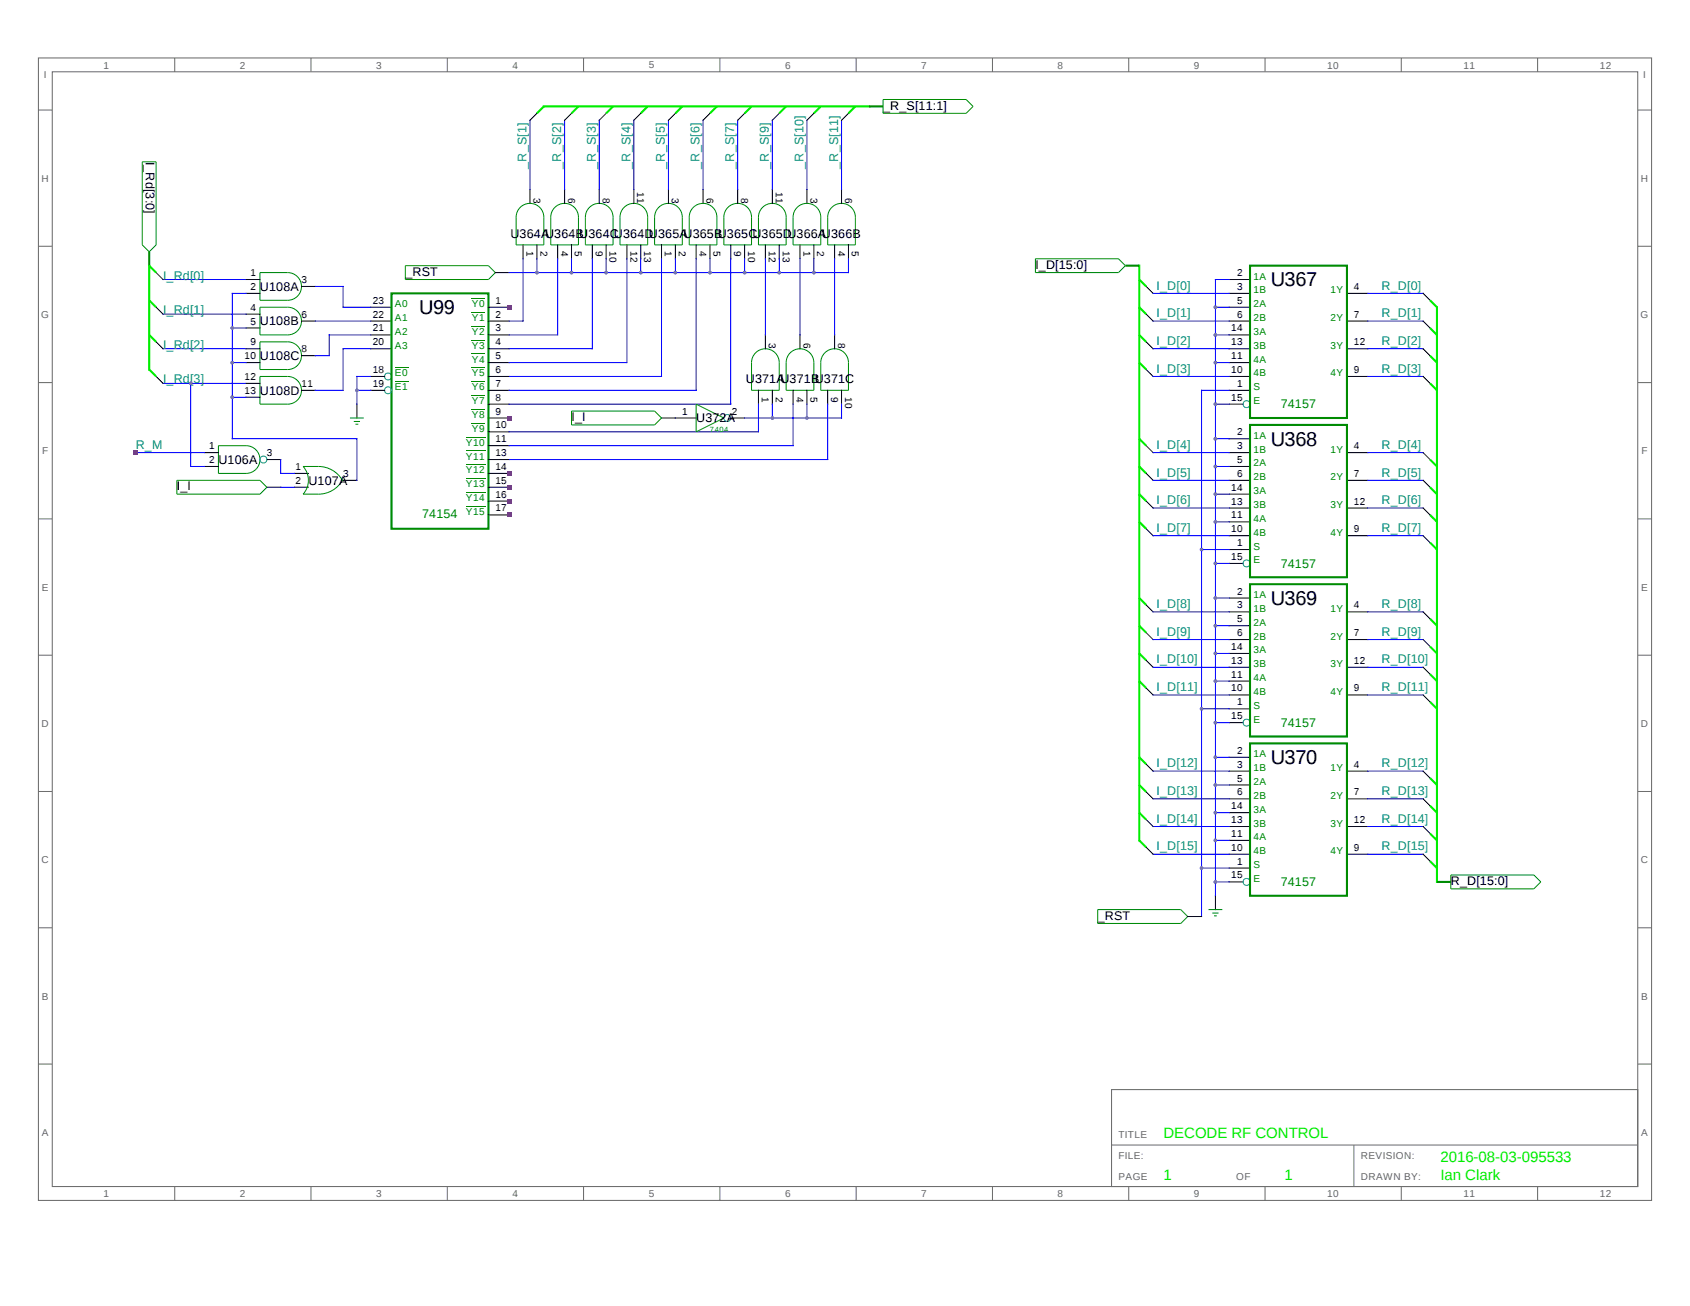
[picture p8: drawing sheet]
<svg xmlns="http://www.w3.org/2000/svg" width="279mm" height="216mm" viewBox="0 0 279 216" stroke-linecap="round" stroke-linejoin="round" font-family="sans-serif">
<g fill="none" stroke="#666" stroke-width=".17">
<path d="M6.3 9.6h266.7v188.8h-266.7zM6.3 18.2h2.3M8.6 11.9h262.2v184.3h-262.2zM28.9 9.6v2.3M51.4 9.6v2.3M74 9.6v2.3M96.5 9.6v2.3M119 9.6v2.3M141.5 9.6v2.3M164.1 9.6v2.3M186.6 9.6v2.3M209.1 9.6v2.3"/>
<path d="M231.7 9.6v2.3M254.2 9.6v2.3M270.8 18.2h2.2M6.3 40.7h2.3M270.8 40.7h2.2M6.3 63.3h2.3M270.8 63.3h2.2M6.3 85.8h2.3M270.8 85.8h2.2M6.3 108.3h2.3M270.8 108.3h2.2M6.3 130.8h2.3"/>
<path d="M270.8 130.8h2.2M6.3 153.4h2.3M270.8 153.4h2.2M6.3 175.9h2.3M270.8 175.9h2.2M28.9 196.2v2.2M51.4 196.2v2.2M74 196.2v2.2M96.5 196.2v2.2M119 196.2v2.2M141.5 196.2v2.2M164.1 196.2v2.2"/>
<path d="M183.8 180.1h87v16.1h-87zM183.8 189.3h87M186.6 196.2v2.2M209.1 196.2v2.2M223.8 189.3v6.9M231.7 196.2v2.2M254.2 196.2v2.2"/>
</g>
<g fill="none" stroke="#000" stroke-width=".17">
<path d="M88.8 18.7l-1.2 1.2M94.5 18.7l-1.2 1.2M100.2 18.7l-1.1 1.2M105.9 18.7l-1.1 1.2M111.7 18.7l-1.2 1.2M117.4 18.7l-1.2 1.2M123.1 18.7l-1.1 1.2M128.8 18.7l-1.1 1.2M134.5 18.7l-1.1 1.2M140.3 18.7l-1.2 1.2M87.6 31.3v2.3M93.3 31.3v2.3"/>
<path d="M99.1 31.3v2.3M104.8 31.3v2.3M110.5 31.3v2.3M116.2 31.3v2.3M122 31.3v2.3M127.7 31.3v2.3M133.4 31.3v2.3M139.1 31.3v2.3M25.8 56.5l1.2 1.2M25.8 50.8l1.2 1.1M25.8 45.1l1.2 1.1M40.7 57.7h2.3"/>
<path d="M40.7 59.9h2.3M40.7 46.2h2.3M40.7 48.5h2.3M40.7 51.9h2.3M40.7 54.2h2.3M49.8 53.1h2.3M49.8 47.4h2.3M49.8 58.8h2.3M61.3 50.8h3.4M61.3 57.7h3.4M61.3 55.4h3.4M61.3 53.1h3.4"/>
<path d="M80.8 50.8h3.4M80.8 57.7h3.4M80.8 55.4h3.4M80.8 53.1h3.4M80.8 59.9h3.4M81.9 45.1h2.3M86.5 40.5v2.3M88.8 40.5v2.3M92.2 40.5v2.3M94.5 40.5v2.3M97.9 40.5v2.3M100.2 40.5v2.3"/>
<path d="M103.6 40.5v2.3M105.9 40.5v2.3M109.4 40.5v2.3M111.7 40.5v2.3M115.1 40.5v2.3M117.4 40.5v2.3M120.8 40.5v2.3M123.1 40.5v2.3M126.5 40.5v2.3M126.5 55.4v2.3M128.8 40.5v2.3M132.3 40.5v2.3"/>
<path d="M132.3 55.4v2.3M134.5 40.5v2.3M138 40.5v2.3M138 55.4v2.3M140.3 40.5v2.3M189.5 56.5l1.1 1.2M189.5 51.9l1.1 1.2M189.5 47.4l1.1 1.1M203.2 50.8h3.5M203.2 57.7h3.5M203.2 55.4h3.5M203.2 53.1h3.5"/>
<path d="M203.2 59.9h3.5M203.2 46.2h3.5M203.2 48.5h3.5M222.7 57.7h3.4M222.7 53.1h3.4M222.7 48.5h3.4M235.3 48.5l1.1 1.1M235.3 53.1l1.1 1.1M235.3 57.7l1.1 1.1M25.8 62.2l1.2 1.2M33.8 74.8h2.3M33.8 77.1h2.3"/>
<path d="M40.7 63.4h2.3M40.7 65.7h2.3M44.1 76h2.3M48.7 78.3h2.3M49.8 64.5h2.3M56.6 79.4h2.4M59 66.8v2.3M61.3 62.2h2.3M61.3 64.5h2.3M80.8 69.1h3.4M80.8 62.2h3.4M80.8 64.5h3.4"/>
<path d="M80.8 71.4h3.4M80.8 73.7h3.4M80.8 76h3.4M80.8 78.3h3.4M80.8 66.8h3.4M109.4 69.1h5.7M120.8 69.1h2.3M125.4 64.5v2.3M127.7 64.5v2.3M131.1 64.5v2.3M133.4 64.5v2.3M136.8 64.5v2.3"/>
<path d="M139.1 64.5v2.3M189.5 78.3l1.1 1.1M189.5 73.7l1.1 1.1M189.5 61.1l1.1 1.1M203.2 62.2h3.5M203.2 64.5h3.5M203.2 66.8h2.3M203.2 74.8h3.5M203.2 77.1h3.5M203.2 79.4h3.5M203.2 72.5h3.5M222.7 62.2h3.4"/>
<path d="M222.7 74.8h3.4M222.7 79.4h3.4M235.3 62.2l1.1 1.2M235.3 74.8l1.1 1.2M235.3 79.4l1.1 1.1M44.1 80.5h2.3M48.7 80.5h2.3M80.8 80.5h3.4M80.8 82.8h3.4M80.8 85.1h3.4M189.5 87.4l1.1 1.2M189.5 82.8l1.1 1.2"/>
<path d="M203.2 81.7h3.5M203.2 84h3.5M203.2 86.3h3.5M203.2 88.6h3.5M203.2 90.8h3.5M203.2 93.1h2.3M203.2 98.9h3.5M222.7 84h3.4M222.7 88.6h3.4M235.3 84l1.1 1.1M235.3 88.6l1.1 1.1M189.5 113.7l1.1 1.2"/>
<path d="M189.5 109.2l1.1 1.1M189.5 104.6l1.1 1.1M189.5 100l1.1 1.2M203.2 101.2h3.5M203.2 103.4h3.5M203.2 105.7h3.5M203.2 108h3.5M203.2 110.3h3.5M203.2 112.6h3.5M203.2 114.9h3.5M203.2 117.2h3.5M203.2 119.5h2.3"/>
<path d="M222.7 101.2h3.4M222.7 105.7h3.4M222.7 110.3h3.4M222.7 114.9h3.4M235.3 101.2l1.1 1.1M235.3 105.7l1.1 1.2M235.3 110.3l1.1 1.2M235.3 114.9l1.1 1.1M189.5 135.5l1.1 1.1M189.5 130.9l1.1 1.2M189.5 126.3l1.1 1.2M203.2 125.2h3.5"/>
<path d="M203.2 127.5h3.5M203.2 129.8h3.5M203.2 132.1h3.5M203.2 134.3h3.5M203.2 136.6h3.5M203.2 138.9h3.5M222.7 127.5h3.4M222.7 132.1h3.4M222.7 136.6h3.4M235.3 127.5l1.1 1.1M235.3 132.1l1.1 1.1M235.3 136.6l1.1 1.2"/>
<path d="M189.5 140.1l1.1 1.1M196.4 151.5h2.2M200.9 148.1v2.3M203.2 141.2h3.5M203.2 143.5h3.5M203.2 145.8h2.3M222.7 141.2h3.4M235.3 141.2l1.1 1.2"/>
</g>
<g fill="none" stroke="#008b00" stroke-width=".17">
<path d="M146 16.4h13.7l1.2 1.2-1.2 1.1h-13.7zM23.5 26.8h2.3v13.7l-1.1 1.1-1.2-1.1zM86 34.3a2.29 2.29 0 0 1 2.5-.5 2.29 2.29 0 0 1 1.4 2.1v4.6h-4.6v-4.6l.1-.6zM91.7 34.3a2.29 2.29 0 0 1 2.5-.5 2.29 2.29 0 0 1 1.4 2.1v4.6h-4.5v-4.6v-.6zM97.4 34.3a2.29 2.29 0 0 1 2.5-.5 2.29 2.29 0 0 1 1.5 2.1v4.6h-4.6v-4.6l.1-.6zM103.2 34.3a2.29 2.29 0 0 1 2.5-.5 2.29 2.29 0 0 1 1.4 2.1v4.6h-4.6v-4.6l.1-.6zM108.9 34.3a2.29 2.29 0 0 1 2.5-.5 2.29 2.29 0 0 1 1.4 2.1v4.6h-4.6v-4.6l.1-.6zM114.6 34.3a2.29 2.29 0 0 1 2.5-.5 2.29 2.29 0 0 1 1.4 2.1v4.6h-4.6v-4.6l.1-.6zM120.3 34.3a2.29 2.29 0 0 1 2.5-.5 2.29 2.29 0 0 1 1.4 2.1v4.6h-4.5v-4.6l.1-.6zM126.1 34.3a2.29 2.29 0 0 1 2.5-.5 2.29 2.29 0 0 1 1.4 2.1v4.6h-4.6v-4.6l.1-.6zM131.8 34.3a2.29 2.29 0 0 1 2.5-.5 2.29 2.29 0 0 1 1.4 2.1v4.6h-4.6v-4.6l.1-.6zM137.5 34.3a2.29 2.29 0 0 1 2.5-.5 2.29 2.29 0 0 1 1.4 2.1v4.6h-4.6v-4.6l.1-.6z"/>
<path d="M43 45.1h4.6a2.29 2.29 0 0 1 2.2 2.3 2.29 2.29 0 0 1-2.2 2.2h-4.6zM43 50.8h4.6a2.29 2.29 0 0 1 2.2 2.3 2.29 2.29 0 0 1-2.2 2.3h-4.6zM43 56.5h4.6a2.29 2.29 0 0 1 2.2 2.3 2.29 2.29 0 0 1-2.2 2.3h-4.6zM67 43.9h13.8l1.1 1.2-1.1 1.1h-13.8zM78 49.4h2.2M78 51.7h2.2M78 53.9h2.2M78 56.2h2.2M78 58.5h2.2M124.9 58.3a2.29 2.29 0 0 1 2.5-.5 2.29 2.29 0 0 1 1.4 2.1v4.6h-4.6v-4.6l.1-.6zM130.6 58.3a2.29 2.29 0 0 1 2.5-.5 2.29 2.29 0 0 1 1.4 2.1v4.6h-4.5v-4.6l.1-.6zM136.4 58.3a2.29 2.29 0 0 1 2.5-.5 2.29 2.29 0 0 1 1.4 2.1v4.6h-4.6v-4.6l.1-.6z"/>
<path d="M171.2 42.8h13.7l1.2 1.1-1.2 1.2h-13.7zM29.2 79.4h13.8l1.1 1.1-1.1 1.2h-13.8zM36.1 73.7h4.6a2.29 2.29 0 0 1 2.3 2.3 2.29 2.29 0 0 1-2.3 2.3h-4.6zM43 62.2h4.6a2.29 2.29 0 0 1 2.2 2.3 2.29 2.29 0 0 1-2.2 2.3h-4.6zM50.1 77.1a7.4 7.4 0 0 1 5.1 .8l1 .9 .4 .6a4.6 4.6 0 0 1-3.9 2.3h-2.6a3.4 3.4 0 0 0 0-4.6zM57.9 69.1h2.2M58.5 69.7h1M58.8 70.1h.4M65.3 60.8h2.2M65.3 63.1h2.2M77 72.3h3.2M77 74.5h3.2"/>
<path d="M77 76.8h3.2M77 79.1h3.2M78 67.7h2.2M78 60.8h2.2M78 63.1h2.2M78 70h2.2M78 65.4h2.2M94.5 68h13.7l1.2 1.1-1.2 1.1h-13.7zM115.1 66.8l4.6 2.3-4.6 2.3zM77 81.4h3.2M77 83.7h3.2M181.5 150.4h13.7l1.2 1.1-1.2 1.2h-13.7z"/>
<path d="M199.8 150.4h2.3M200.4 150.9h1.1M200.7 151.4h.5M239.9 144.6h13.7l1.1 1.2-1.1 1.1h-13.7z"/>
</g>
<g fill="none" stroke="#008b8b" stroke-width=".17">
<circle cx="43.5" cy="76" r=".58"/>
<circle cx="64.1" cy="62.2" r=".58"/>
<circle cx="64.1" cy="64.5" r=".58"/>
<circle cx="120.2" cy="69.1" r=".58"/>
<circle cx="206.1" cy="66.8" r=".58"/>
<circle cx="206.1" cy="93.1" r=".58"/>
<circle cx="206.1" cy="119.5" r=".58"/>
<circle cx="206.1" cy="145.8" r=".58"/>
</g>
<path d="M143.7 17.6h2.3M24.7 41.6v2.3M64.7 48.5h16.1v38.9h-16.1zM186.1 43.9h2.2M206.7 43.9h16v25.2h-16zM206.7 70.2h16v25.2h-16zM206.7 96.6h16v25.2h-16zM206.7 122.9h16v25.2h-16zM237.6 145.8h2.3" fill="none" stroke="#008b00" stroke-width=".34"/>
<g fill="none" stroke="#00f" stroke-width=".17">
<path d="M87.6 19.9v11.4M93.3 19.9v11.4M99.1 19.9v11.4M104.8 19.9v11.4M110.5 19.9v11.4M116.2 19.9v11.4M122 19.9v11.4M127.7 19.9v11.4M133.4 19.9v11.4M139.1 19.9v11.4M27 57.7h13.7M27 51.9h13.7"/>
<path d="M27 46.2h13.7M38.4 54.2h2.3M38.4 59.9h2.3M40.7 48.5h-2.3v24h20.6v6.9M52.1 47.4h4.6v3.4h4.6M52.1 53.1h9.2M61.3 57.7h-4.6v6.8h-4.6M61.3 55.4h-6.9v3.4h-2.3M86.5 42.8v10.3h-2.3M88.8 42.8v2.3M92.2 42.8v12.6h-8M94.5 42.8v2.3"/>
<path d="M97.9 42.8v14.9h-13.7M100.2 42.8v2.3M103.6 42.8v17.1h-19.4M105.9 42.8v2.3M109.4 42.8v19.4h-25.2M111.7 42.8v2.3M115.1 42.8v21.7h-30.9M117.4 42.8v2.3M120.8 42.8v24h-36.6M123.1 42.8v2.3M126.5 42.8v12.6M128.8 42.8v2.3"/>
<path d="M132.3 42.8v12.6M134.5 42.8v2.3M138 42.8v12.6M140.3 42.8v2.3h-56.1M190.6 57.7h12.6M190.6 53.1h12.6M190.6 48.5h12.6M200.9 55.4h2.3M200.9 50.8h2.3M200.9 59.9h2.3M203.2 46.2h-2.3v101.9M226.1 57.7h9.2"/>
<path d="M226.1 53.1h9.2M226.1 48.5h9.2M22.4 74.8h11.4M27 63.4h13.7M31.5 63.4v13.7h2.3M38.4 65.7h2.3M46.4 76v2.3h2.3M59 64.5h2.3M61.3 62.2h-2.3v4.6M125.4 66.8v4.6h-41.2M127.7 66.8v2.3M131.1 66.8v6.9h-46.9"/>
<path d="M133.4 66.8v2.3M136.8 66.8v9.2h-52.6M139.1 66.8v2.3h-16M190.6 62.2h12.6M190.6 74.8h12.6M190.6 79.4h12.6M200.9 72.5h2.3M200.9 77.1h2.3M200.9 66.8h2.3M203.2 64.5h-4.6v87M226.1 62.2h9.2M226.1 74.8h9.2"/>
<path d="M226.1 79.4h9.2M46.4 80.5h2.3M190.6 88.6h12.6M190.6 84h12.6M198.6 90.8h4.6M200.9 98.9h2.3M200.9 93.1h2.3M200.9 86.3h2.3M200.9 81.7h2.3M226.1 88.6h9.2M226.1 84h9.2M190.6 114.9h12.6"/>
<path d="M190.6 110.3h12.6M190.6 105.7h12.6M190.6 101.2h12.6M198.6 117.2h4.6M200.9 119.5h2.3M200.9 112.6h2.3M200.9 108h2.3M200.9 103.4h2.3M226.1 114.9h9.2M226.1 110.3h9.2M226.1 105.7h9.2M226.1 101.2h9.2"/>
<path d="M190.6 136.6h12.6M190.6 132.1h12.6M190.6 127.5h12.6M200.9 138.9h2.3M200.9 134.3h2.3M200.9 129.8h2.3M200.9 125.2h2.3M226.1 136.6h9.2M226.1 132.1h9.2M226.1 127.5h9.2M190.6 141.2h12.6M198.6 143.5h4.6"/>
<path d="M200.9 145.8h2.3M226.1 141.2h9.2"/>
</g>
<g fill="none" stroke="#0e0" stroke-width=".34">
<path d="M95.6 17.6l-1.1 1.1M101.4 17.6l-1.2 1.1M107.1 17.6l-1.2 1.1M112.8 17.6l-1.1 1.1M118.5 17.6l-1.1 1.1M124.2 17.6l-1.1 1.1M130 17.6l-1.2 1.1M135.7 17.6l-1.2 1.1M141.4 17.6l-1.1 1.1M143.7 17.6h-53.8l-1.1 1.1M24.7 55.4l1.1 1.1M24.7 49.6l1.1 1.2"/>
<path d="M25.8 45.1l-1.1-1.2v17.2l1.1 1.1M188.3 43.9v95l1.2 1.2M188.3 59.9l1.2 1.2M188.3 55.4l1.2 1.1M188.3 50.8l1.2 1.1M188.3 46.2l1.2 1.2M236.4 49.6l1.2 1.2v95M236.4 54.2l1.2 1.2M236.4 58.8l1.2 1.1M188.3 77.1l1.2 1.2M188.3 72.5l1.2 1.2M236.4 63.4l1.2 1.1"/>
<path d="M236.4 76l1.2 1.1M188.3 98.9l1.2 1.1M188.3 86.3l1.2 1.1M188.3 81.7l1.2 1.1M236.4 80.5l1.2 1.2M236.4 85.1l1.2 1.2M236.4 89.7l1.2 1.1M188.3 112.6l1.2 1.1M188.3 108l1.2 1.2M188.3 103.4l1.2 1.2M236.4 102.3l1.2 1.1M236.4 106.9l1.2 1.1"/>
<path d="M236.4 111.5l1.2 1.1M236.4 116l1.2 1.2M188.3 134.3l1.2 1.2M188.3 129.8l1.2 1.1M188.3 125.2l1.2 1.1M236.4 128.6l1.2 1.2M236.4 133.2l1.2 1.1M236.4 137.8l1.2 1.1M236.4 142.4l1.2 1.1"/>
</g>
<g fill="#f00">
<path d="M83.8 68.8h.7v.6h-.7z"/>
<path d="M83.8 77.9h.7v.7h-.7z"/>
<path d="M83.8 80.2h.7v.7h-.7z"/>
<path d="M83.8 82.5h.7v.7h-.7z"/>
<path d="M83.8 84.8h.7v.7h-.7z"/>
<path d="M83.8 50.4h.7v.7h-.7z"/>
</g>
<g fill="#a020f0">
<path d="M58.8 64.3h.4l.1 .2-.1 .2h-.4l-.1-.2z"/>
<path d="M31.3 63.2h.4l.1 .2-.1 .2h-.4l-.1-.2z"/>
<path d="M38.2 54h.4l.1 .2-.1 .2h-.4l-.1-.2z"/>
<path d="M38.2 59.7h.4l.1 .2-.1 .3h-.4l-.1-.3z"/>
<path d="M38.2 65.5h.4l.1 .2-.1 .2h-.4l-.1-.2z"/>
</g>
<path d="M22 74.5h.7v.7h-.7z" fill="#f00"/>
<g fill="#a020f0">
<path d="M88.6 44.8h.4l.1 .3-.1 .2h-.4l-.1-.2z"/>
<path d="M94.3 44.8h.4l.1 .3-.1 .2h-.4l-.1-.2z"/>
<path d="M100 44.8h.4l.1 .3-.1 .2h-.4l-.1-.2z"/>
<path d="M105.7 44.8h.4l.1 .3-.1 .2h-.4l-.1-.2z"/>
<path d="M111.5 44.8h.4v.3v.2h-.4l-.1-.2z"/>
<path d="M117.2 44.8h.4l.1 .3-.1 .2h-.4l-.1-.2z"/>
<path d="M122.9 44.8h.4l.1 .3-.1 .2h-.4l-.1-.2z"/>
<path d="M128.6 44.8h.4l.1 .3-.1 .2h-.4l-.1-.2z"/>
<path d="M134.4 44.8h.3l.1 .3-.1 .2h-.3l-.1-.2z"/>
<path d="M200.7 145.6h.4l.1 .2-.1 .2h-.4v-.2z"/>
<path d="M200.7 138.7h.4l.1 .2-.1 .2h-.4v-.2z"/>
<path d="M200.7 134.1h.4l.1 .2-.1 .3h-.4v-.3z"/>
<path d="M200.7 129.6h.4l.1 .2-.1 .2h-.4v-.2z"/>
<path d="M200.7 125h.4l.1 .2-.1 .2h-.4v-.2z"/>
<path d="M200.7 119.3h.4l.1 .2-.1 .2h-.4v-.2z"/>
<path d="M200.7 112.4h.4l.1 .2-.1 .2h-.4v-.2z"/>
<path d="M200.7 107.8h.4l.1 .2-.1 .2h-.4v-.2z"/>
<path d="M200.7 103.2h.4l.1 .2-.1 .3h-.4v-.3z"/>
<path d="M200.7 98.6h.4l.1 .3-.1 .2h-.4v-.2z"/>
<path d="M200.7 92.9h.4l.1 .2-.1 .3h-.4v-.3z"/>
<path d="M200.7 86.1h.4l.1 .2-.1 .2h-.4v-.2z"/>
<path d="M200.7 81.5h.4l.1 .2-.1 .2h-.4v-.2z"/>
<path d="M200.7 76.9h.4l.1 .2-.1 .2h-.4v-.2z"/>
<path d="M200.7 72.3h.4l.1 .2-.1 .3h-.4v-.3z"/>
<path d="M200.7 66.6h.4l.1 .2-.1 .2h-.4v-.2z"/>
<path d="M200.7 59.7h.4l.1 .2-.1 .3h-.4v-.3z"/>
<path d="M200.7 55.2h.4l.1 .2-.1 .2h-.4v-.2z"/>
<path d="M200.7 50.6h.4l.1 .2-.1 .2h-.4v-.2z"/>
<path d="M198.5 90.6h.3l.1 .2-.1 .3h-.3l-.1-.3z"/>
<path d="M198.5 117h.3l.1 .2-.1 .2h-.3l-.1-.2z"/>
<path d="M198.5 143.3h.3l.1 .2-.1 .2h-.3l-.1-.2z"/>
<path d="M127.5 68.9h.4l.1 .2-.1 .2h-.4l-.1-.2z"/>
<path d="M133.2 68.9h.4l.1 .2-.1 .2h-.4l-.1-.2z"/>
</g>
<g font-size="3.3">
<text x="210.1" y="47.4">U367</text>
<text x="69.3" y="51.9">U99</text>
<text x="210.1" y="73.7">U368</text>
<text x="210.1" y="100">U369</text>
<text x="210.1" y="126.3">U370</text>
</g>
<g font-size="2.5" fill="#0e0">
<text x="192.4" y="188.1">DECODE RF CONTROL</text>
<text x="192.4" y="195">1</text>
<text x="212.4" y="195">1</text>
<text x="238.1" y="192.2">2016-08-03-095533</text>
<text x="238.1" y="195">Ian Clark</text>
</g>
<g font-size="2.1">
<text x="146" y="18.1">_R_S[11:1]</text>
<text x="24.1" y="26.8" transform="rotate(90 24.1 26.8)">I_Rd[3:0]</text>
<text x="84.4" y="39.3">U364AU364BU364CU364DU365AU365BU365CU365DU366AU366B</text>
<text x="67" y="45.6">_RST</text>
<text x="171.2" y="44.5">I_D[15:0]</text>
<text x="43" y="48.1">U108A</text>
<text x="43" y="53.8">U108B</text>
<text x="43" y="59.5">U108C</text>
<text x="43" y="65.3">U108D</text>
<text x="123.3" y="63.4">U371AU371BU371C</text>
<text x="94.5" y="69.6">I_I</text>
<text x="115.1" y="69.8">U372A</text>
<text x="36.1" y="76.7">U106A</text>
<text x="29.2" y="81.1">I_I</text>
<text x="51" y="80.1">U107A</text>
<text x="239.9" y="146.3">R_D[15:0]</text>
<text x="181.5" y="152">_RST</text>
</g>
<g font-size="2.1" fill="#008b8b">
<text x="87" y="27.9" transform="rotate(-90 87 27.9)">_R_S[1]</text>
<text x="92.8" y="27.9" transform="rotate(-90 92.8 27.9)">_R_S[2]</text>
<text x="98.5" y="27.9" transform="rotate(-90 98.5 27.9)">_R_S[3]</text>
<text x="104.2" y="27.9" transform="rotate(-90 104.2 27.9)">_R_S[4]</text>
<text x="109.9" y="27.9" transform="rotate(-90 109.9 27.9)">_R_S[5]</text>
<text x="115.7" y="27.9" transform="rotate(-90 115.7 27.9)">_R_S[6]</text>
<text x="121.4" y="27.9" transform="rotate(-90 121.4 27.9)">_R_S[7]</text>
<text x="127.1" y="27.9" transform="rotate(-90 127.1 27.9)">_R_S[9]</text>
<text x="132.8" y="27.9" transform="rotate(-90 132.8 27.9)">_R_S[10]</text>
<text x="138.6" y="27.9" transform="rotate(-90 138.6 27.9)">_R_S[11]</text>
<text x="27" y="46.2">I_Rd[0]</text>
<text x="191.2" y="47.9">I_D[0]</text>
<text x="228.4" y="47.9">R_D[0]</text>
<text x="27" y="51.9">I_Rd[1]</text>
<text x="191.2" y="52.4">I_D[1]</text>
<text x="228.4" y="52.4">R_D[1]</text>
<text x="27" y="57.7">I_Rd[2]</text>
<text x="191.2" y="57">I_D[2]</text>
<text x="228.4" y="57">R_D[2]</text>
<text x="27" y="63.4">I_Rd[3]</text>
<text x="191.2" y="61.6">I_D[3]</text>
<text x="228.4" y="61.6">R_D[3]</text>
<text x="22.4" y="74.2">R_M</text>
<text x="191.2" y="74.2">I_D[4]</text>
<text x="228.4" y="74.2">R_D[4]</text>
<text x="191.2" y="83.4">I_D[6]</text>
<text x="191.2" y="78.8">I_D[5]</text>
<text x="228.4" y="78.8">R_D[5]</text>
<text x="228.4" y="83.4">R_D[6]</text>
<text x="191.2" y="87.9">I_D[7]</text>
<text x="228.4" y="87.9">R_D[7]</text>
<text x="191.2" y="100.5">I_D[8]</text>
<text x="228.4" y="100.5">R_D[8]</text>
<text x="191.2" y="105.1">I_D[9]</text>
<text x="228.4" y="105.1">R_D[9]</text>
<text x="191.2" y="109.7">I_D[10]</text>
<text x="228.4" y="109.7">R_D[10]</text>
<text x="191.2" y="114.3">I_D[11]</text>
<text x="228.4" y="114.3">R_D[11]</text>
<text x="191.2" y="131.4">I_D[13]</text>
<text x="191.2" y="126.8">I_D[12]</text>
<text x="228.4" y="126.8">R_D[12]</text>
<text x="228.4" y="131.4">R_D[13]</text>
<text x="191.2" y="136">I_D[14]</text>
<text x="228.4" y="136">R_D[14]</text>
<text x="191.2" y="140.6">I_D[15]</text>
<text x="228.4" y="140.6">R_D[15]</text>
</g>
<g font-size="2.1" fill="#008b00">
<text x="211.7" y="67.5">74157</text>
<text x="69.8" y="85.7">74154</text>
<text x="211.7" y="93.8">74157</text>
<text x="211.7" y="120.2">74157</text>
<text x="211.7" y="146.5">74157</text>
</g>
<g font-size="1.7" fill="#666">
<text x="17.1" y="11.3">1</text>
<text x="39.7" y="11.3">2</text>
<text x="62.2" y="11.3">3</text>
<text x="84.7" y="11.3">4</text>
<text x="107.3" y="11.3">5</text>
<text x="129.8" y="11.3">6</text>
<text x="152.3" y="11.3">7</text>
<text x="174.9" y="11.3">8</text>
<text x="197.4" y="11.3">9</text>
<text x="219.4" y="11.3">10</text>
<text x="242" y="11.3">11</text>
<text x="264.5" y="11.3">12</text>
<text x="7.2" y="12.9">I</text>
<text x="271.7" y="12.9">I</text>
<text x="6.9" y="30.1">H</text>
<text x="271.3" y="30.1">H</text>
<text x="6.8" y="52.6">G</text>
<text x="271.2" y="52.6">G</text>
<text x="7" y="75.1">F</text>
<text x="271.4" y="75.1">F</text>
<text x="6.9" y="97.7">E</text>
<text x="271.3" y="97.7">E</text>
<text x="6.9" y="120.2">D</text>
<text x="271.3" y="120.2">D</text>
<text x="6.9" y="142.7">C</text>
<text x="271.3" y="142.7">C</text>
<text x="6.9" y="165.3">B</text>
<text x="271.3" y="165.3">B</text>
<text x="6.9" y="187.8">A</text>
<text x="184.9" y="191.6">FILE:</text>
<text x="184.9" y="188.1">TITLE</text>
<text x="225" y="191.6">REVISION:</text>
<text x="271.3" y="187.8">A</text>
<text x="17.1" y="197.9">1</text>
<text x="39.7" y="197.9">2</text>
<text x="62.2" y="197.9">3</text>
<text x="84.7" y="197.9">4</text>
<text x="107.3" y="197.9">5</text>
<text x="129.8" y="197.9">6</text>
<text x="152.3" y="197.9">7</text>
<text x="174.9" y="197.9">8</text>
<text x="184.9" y="195">PAGE</text>
<text x="197.4" y="197.9">9</text>
<text x="204.4" y="195">OF</text>
<text x="219.4" y="197.9">10</text>
<text x="225" y="195">DRAWN BY:</text>
<text x="242" y="197.9">11</text>
<text x="264.5" y="197.9">12</text>
</g>
<g font-size="1.7">
<text x="88.2" y="32.7" transform="rotate(90 88.2 32.7)">3</text>
<text x="93.9" y="32.7" transform="rotate(90 93.9 32.7)">6</text>
<text x="99.6" y="32.7" transform="rotate(90 99.6 32.7)">8</text>
<text x="105.4" y="31.7" transform="rotate(90 105.4 31.7)">11</text>
<text x="111.1" y="32.7" transform="rotate(90 111.1 32.7)">3</text>
<text x="116.8" y="32.7" transform="rotate(90 116.8 32.7)">6</text>
<text x="122.5" y="32.7" transform="rotate(90 122.5 32.7)">8</text>
<text x="128.3" y="31.7" transform="rotate(90 128.3 31.7)">11</text>
<text x="134" y="32.7" transform="rotate(90 134 32.7)">3</text>
<text x="139.7" y="32.7" transform="rotate(90 139.7 32.7)">6</text>
<text x="87" y="41.6" transform="rotate(90 87 41.6)">1</text>
<text x="89.3" y="41.6" transform="rotate(90 89.3 41.6)">2</text>
<text x="92.8" y="41.6" transform="rotate(90 92.8 41.6)">4</text>
<text x="95.1" y="41.6" transform="rotate(90 95.1 41.6)">5</text>
<text x="98.5" y="41.6" transform="rotate(90 98.5 41.6)">9</text>
<text x="100.8" y="41.6" transform="rotate(90 100.8 41.6)">10</text>
<text x="104.2" y="41.6" transform="rotate(90 104.2 41.6)">12</text>
<text x="106.5" y="41.6" transform="rotate(90 106.5 41.6)">13</text>
<text x="109.9" y="41.6" transform="rotate(90 109.9 41.6)">1</text>
<text x="112.2" y="41.6" transform="rotate(90 112.2 41.6)">2</text>
<text x="115.7" y="41.6" transform="rotate(90 115.7 41.6)">4</text>
<text x="118" y="41.6" transform="rotate(90 118 41.6)">5</text>
<text x="121.4" y="41.6" transform="rotate(90 121.4 41.6)">9</text>
<text x="123.7" y="41.6" transform="rotate(90 123.7 41.6)">10</text>
<text x="127.1" y="41.6" transform="rotate(90 127.1 41.6)">12</text>
<text x="129.4" y="41.6" transform="rotate(90 129.4 41.6)">13</text>
<text x="132.8" y="41.6" transform="rotate(90 132.8 41.6)">1</text>
<text x="135.1" y="41.6" transform="rotate(90 135.1 41.6)">2</text>
<text x="138.6" y="41.6" transform="rotate(90 138.6 41.6)">4</text>
<text x="140.8" y="41.6" transform="rotate(90 140.8 41.6)">5</text>
<text x="41.4" y="45.6">1</text>
<text x="41.4" y="47.9">2</text>
<text x="49.8" y="46.8">3</text>
<text x="204.5" y="45.6">2</text>
<text x="204.5" y="47.9">3</text>
<text x="223.8" y="47.9">4</text>
<text x="41.4" y="51.4">4</text>
<text x="41.4" y="53.6">5</text>
<text x="49.8" y="52.5">6</text>
<text x="61.6" y="50.2">23</text>
<text x="61.6" y="52.5">22</text>
<text x="81.9" y="50.2">1</text>
<text x="81.9" y="52.5">2</text>
<text x="204.5" y="50.2">5</text>
<text x="204.5" y="52.5">6</text>
<text x="223.8" y="52.5">7</text>
<text x="40.4" y="59.4">10</text>
<text x="41.4" y="57.1">9</text>
<text x="49.8" y="58.2">8</text>
<text x="61.6" y="57.1">20</text>
<text x="61.6" y="54.8">21</text>
<text x="81.9" y="54.8">3</text>
<text x="81.9" y="57.1">4</text>
<text x="81.9" y="59.4">5</text>
<text x="127.1" y="56.7" transform="rotate(90 127.1 56.7)">3</text>
<text x="132.8" y="56.7" transform="rotate(90 132.8 56.7)">6</text>
<text x="138.6" y="56.7" transform="rotate(90 138.6 56.7)">8</text>
<text x="203.6" y="54.8">14</text>
<text x="203.6" y="57.1">13</text>
<text x="203.6" y="59.4">11</text>
<text x="223.8" y="57.1">12</text>
<text x="40.4" y="62.8">12</text>
<text x="40.4" y="65.1">13</text>
<text x="49.8" y="63.9">11</text>
<text x="61.6" y="61.7">18</text>
<text x="61.6" y="63.9">19</text>
<text x="81.9" y="61.7">6</text>
<text x="81.9" y="63.9">7</text>
<text x="126" y="65.6" transform="rotate(90 126 65.6)">1</text>
<text x="128.3" y="65.6" transform="rotate(90 128.3 65.6)">2</text>
<text x="131.7" y="65.6" transform="rotate(90 131.7 65.6)">4</text>
<text x="134" y="65.6" transform="rotate(90 134 65.6)">5</text>
<text x="137.4" y="65.6" transform="rotate(90 137.4 65.6)">9</text>
<text x="139.7" y="65.6" transform="rotate(90 139.7 65.6)">10</text>
<text x="203.6" y="61.7">10</text>
<text x="204.5" y="63.9">1</text>
<text x="223.8" y="61.7">9</text>
<text x="81.9" y="68.5">9</text>
<text x="81.9" y="70.8">10</text>
<text x="81.9" y="66.2">8</text>
<text x="112.8" y="68.5">1</text>
<text x="121" y="68.5">2</text>
<text x="203.6" y="66.2">15</text>
<text x="204.5" y="72">2</text>
<text x="34.6" y="74.3">1</text>
<text x="34.6" y="76.5">2</text>
<text x="44.1" y="75.4">3</text>
<text x="48.9" y="77.7">1</text>
<text x="81.9" y="73.1">11</text>
<text x="81.9" y="75.4">13</text>
<text x="81.9" y="77.7">14</text>
<text x="204.5" y="74.3">3</text>
<text x="204.5" y="76.5">5</text>
<text x="223.8" y="74.3">4</text>
<text x="48.9" y="80">2</text>
<text x="56.7" y="78.8">3</text>
<text x="81.9" y="80">15</text>
<text x="81.9" y="82.3">16</text>
<text x="203.6" y="81.1">14</text>
<text x="203.6" y="83.4">13</text>
<text x="204.5" y="78.8">6</text>
<text x="223.8" y="78.8">7</text>
<text x="223.8" y="83.4">12</text>
<text x="81.9" y="84.6">17</text>
<text x="203.6" y="85.7">11</text>
<text x="203.6" y="88">10</text>
<text x="223.8" y="88">9</text>
<text x="203.6" y="92.6">15</text>
<text x="204.5" y="90.3">1</text>
<text x="204.5" y="98.3">2</text>
<text x="204.5" y="100.6">3</text>
<text x="223.8" y="100.6">4</text>
<text x="203.6" y="107.4">14</text>
<text x="204.5" y="102.9">5</text>
<text x="204.5" y="105.2">6</text>
<text x="223.8" y="105.2">7</text>
<text x="203.6" y="109.7">13</text>
<text x="203.6" y="112">11</text>
<text x="223.8" y="109.7">12</text>
<text x="203.6" y="114.3">10</text>
<text x="203.6" y="118.9">15</text>
<text x="204.5" y="116.6">1</text>
<text x="223.8" y="114.3">9</text>
<text x="204.5" y="124.6">2</text>
<text x="204.5" y="126.9">3</text>
<text x="204.5" y="129.2">5</text>
<text x="204.5" y="131.5">6</text>
<text x="223.8" y="126.9">4</text>
<text x="223.8" y="131.5">7</text>
<text x="203.6" y="133.8">14</text>
<text x="203.6" y="136.1">13</text>
<text x="223.8" y="136.1">12</text>
<text x="203.6" y="138.4">11</text>
<text x="203.6" y="140.6">10</text>
<text x="204.5" y="142.9">1</text>
<text x="223.8" y="140.6">9</text>
<text x="203.6" y="145.2">15</text>
</g>
<g font-size="1.7" fill="#008b00">
<text x="207.2" y="46.2">1A</text>
<text x="65.3" y="50.8">A0</text>
<text x="65.3" y="53.1">A1</text>
<text x="78" y="50.8">Y0</text>
<text x="78" y="53.1">Y1</text>
<text x="207.2" y="48.5">1B</text>
<text x="207.2" y="50.8">2A</text>
<text x="207.2" y="53.1">2B</text>
<text x="220" y="48.5">1Y</text>
<text x="220" y="53.1">2Y</text>
<text x="65.3" y="57.7">A3</text>
<text x="65.3" y="55.4">A2</text>
<text x="78" y="55.4">Y2</text>
<text x="78" y="57.7">Y3</text>
<text x="78" y="59.9">Y4</text>
<text x="207.2" y="55.4">3A</text>
<text x="207.2" y="57.7">3B</text>
<text x="207.2" y="59.9">4A</text>
<text x="220" y="57.7">3Y</text>
<text x="65.3" y="62.2">E0</text>
<text x="65.3" y="64.5">E1</text>
<text x="78" y="62.2">Y5</text>
<text x="78" y="64.5">Y6</text>
<text x="207.2" y="62.2">4B</text>
<text x="207.2" y="64.5">S</text>
<text x="220" y="62.2">4Y</text>
<text x="78" y="69.1">Y8</text>
<text x="78" y="71.4">Y9</text>
<text x="78" y="66.8">Y7</text>
<text x="207.2" y="66.8">E</text>
<text x="77" y="73.7">Y10</text>
<text x="77" y="76">Y11</text>
<text x="207.2" y="72.5">1A</text>
<text x="207.2" y="74.8">1B</text>
<text x="207.2" y="77.1">2A</text>
<text x="220" y="74.8">1Y</text>
<text x="77" y="78.3">Y12</text>
<text x="77" y="80.5">Y13</text>
<text x="77" y="82.8">Y14</text>
<text x="207.2" y="79.4">2B</text>
<text x="207.2" y="81.7">3A</text>
<text x="207.2" y="84">3B</text>
<text x="220" y="79.4">2Y</text>
<text x="220" y="84">3Y</text>
<text x="77" y="85.1">Y15</text>
<text x="207.2" y="86.3">4A</text>
<text x="207.2" y="88.6">4B</text>
<text x="220" y="88.6">4Y</text>
<text x="207.2" y="90.8">S</text>
<text x="207.2" y="93.1">E</text>
<text x="207.2" y="98.9">1A</text>
<text x="207.2" y="101.2">1B</text>
<text x="220" y="101.2">1Y</text>
<text x="207.2" y="103.4">2A</text>
<text x="207.2" y="105.7">2B</text>
<text x="220" y="105.7">2Y</text>
<text x="207.2" y="108">3A</text>
<text x="207.2" y="110.3">3B</text>
<text x="207.2" y="112.6">4A</text>
<text x="220" y="110.3">3Y</text>
<text x="207.2" y="114.9">4B</text>
<text x="207.2" y="117.2">S</text>
<text x="207.2" y="119.5">E</text>
<text x="220" y="114.9">4Y</text>
<text x="207.2" y="125.2">1A</text>
<text x="207.2" y="127.5">1B</text>
<text x="207.2" y="129.8">2A</text>
<text x="220" y="127.5">1Y</text>
<text x="207.2" y="132.1">2B</text>
<text x="207.2" y="134.3">3A</text>
<text x="207.2" y="136.6">3B</text>
<text x="220" y="132.1">2Y</text>
<text x="220" y="136.6">3Y</text>
<text x="207.2" y="138.9">4A</text>
<text x="207.2" y="141.2">4B</text>
<text x="207.2" y="143.5">S</text>
<text x="220" y="141.2">4Y</text>
<text x="207.2" y="145.8">E</text>
</g>
<text font-size="1.2" fill="#008b00" x="117.4" y="71.4">7404</text>
</svg>
